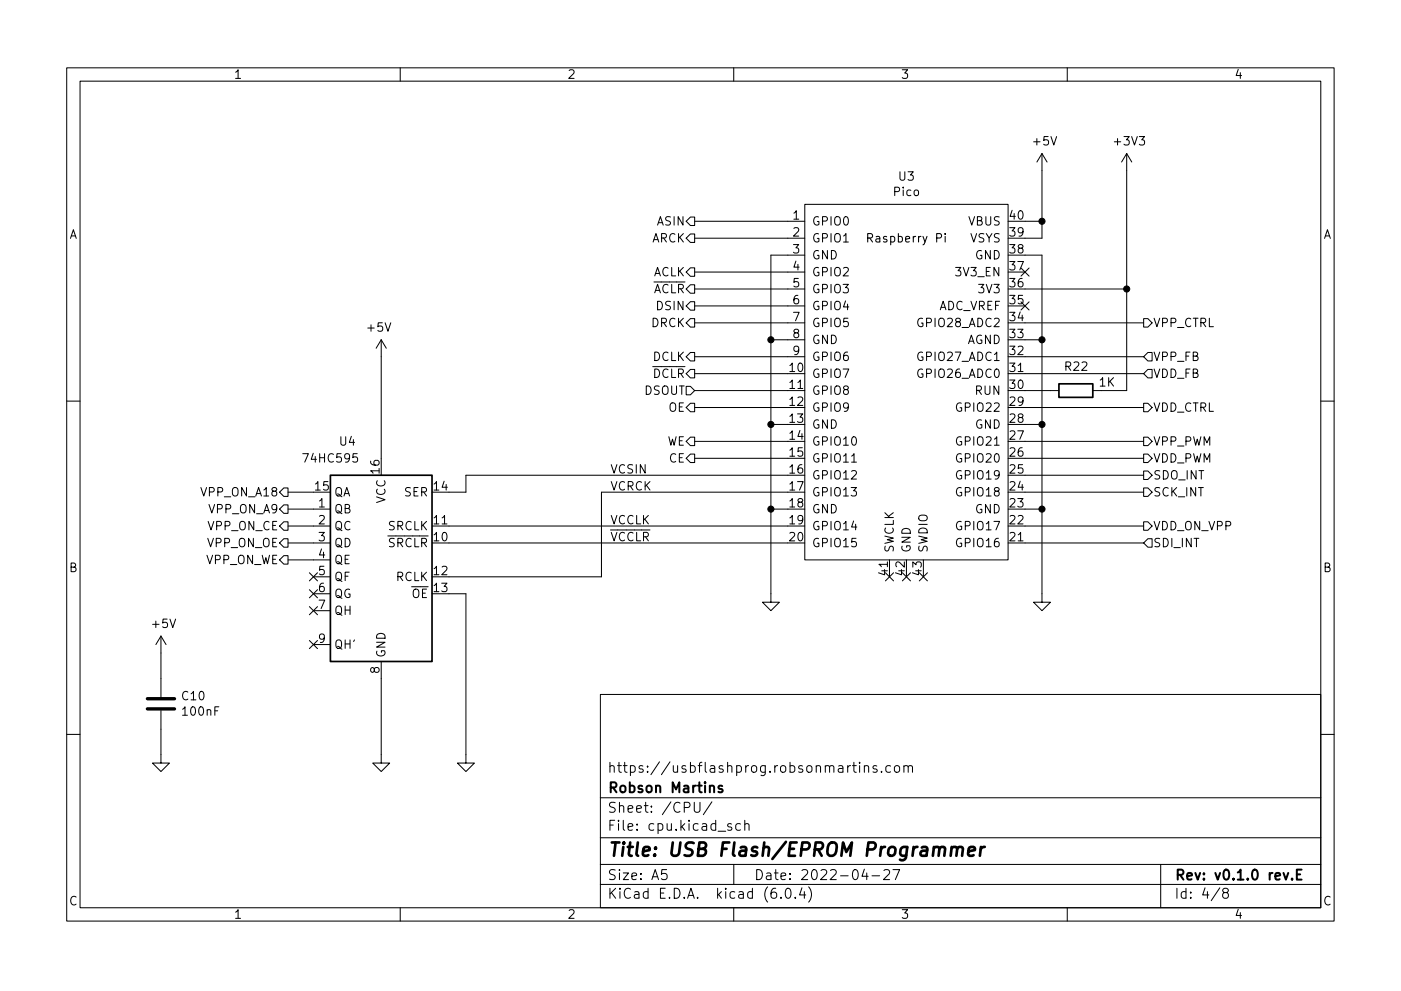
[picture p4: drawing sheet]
<svg xmlns="http://www.w3.org/2000/svg" width="297mm" height="210mm" viewBox="0 0 297 210" stroke-linecap="round" stroke-linejoin="round" font-family="sans-serif">
<g fill="none" stroke="#000" stroke-width=".22">
<path d="M14.1 14.4h268.8v181h-268.8zM17 17.2h263v175.4h-263zM84.9 14.4v2.8M155.6 14.4v2.8M226.3 14.4v2.8M220.9 32.6l-1.1 1.8M220.9 32.6v17.9h-3.6M220.9 32.6l1.1 1.8M238.9 32.6l-1.1 1.8M238.9 32.6v50.3h-7.2M238.9 32.6l1.1 1.8M145.5 57.7l.9-.9h.9v1.8h-.9z"/>
<path d="M145.5 46.9l.9-.9h.9v1.8h-.9zM145.5 50.5l.9-.9h.9v1.8h-.9zM147.3 46.9h23.3M147.3 50.5h23.3M147.3 57.7h23.3M170.6 43.4h43.1v75.4h-43.1zM170.6 54.1h-7.2v73.7h1.8l-1.8 1.8-1.8-1.8h1.8M200.4 49.6v.1M200.4 50.2v1.2M216.5 56.9l1.7 1.7M217.3 54.1h3.6v73.7h1.8l-1.8 1.8-1.8-1.8h1.8M217.3 46.9h3.6"/>
<path d="M218.2 56.9l-1.7 1.7M80.8 72.1l1.1 1.8M80.8 72.1v25.1M80.8 72.1l-1.1 1.8M145.5 61.3l.9-.9h.9v1.8h-.9zM145.5 68.5l.9-.9h.9v1.8h-.9zM145.5 75.7l.9-.9h.9v1.8h-.9zM145.5 64.9l.9-.9h.9v1.8h-.9zM145.5 79.3l.9-.9h.9v1.8h-.9zM147.3 79.3h19.7M147.3 61.3h23.3M147.3 64.9h23.3"/>
<path d="M147.3 68.5h23.3M147.3 75.7h23.3M163.4 72.1h7.2M213.7 79.3h28.8M216.5 64l1.7 1.8M217.3 61.3h21.6M217.3 68.5h25.2M217.3 72.1h3.6M217.3 75.7h25.2M218.2 64l-1.7 1.8M242.5 67.6h.9l.9 .9-.9 .9h-.9zM242.5 79.3l.9-.9h.9v1.8h-.9z"/>
<path d="M243.4 74.8h.9v1.8h-.9l-.9-.9zM14.1 85.1h2.9M145.5 93.6l.9-.9h.9v1.8h-.9zM145.5 97.2l.9-.9h.9v1.8h-.9zM145.5 82h.9l.9 .9-.9 .9h-.9zM145.5 86.5l.9-.9h.9v1.8h-.9zM147.3 82.9h23.3M147.3 97.2h19.7M147.3 93.6h19.7M147.3 86.5h19.7M163.4 90.1h3.6M180.6 98.1h1"/>
<path d="M217.3 82.9h7.2M217.3 97.2h25.2M217.3 93.6h25.2M217.3 90.1h3.6M217.3 86.5h25.2M242.5 99.9h.9l.9 .9-.9 .9h-.9zM242.5 96.3h.9l.9 .9-.9 .9h-.9zM242.5 85.6h.9l.9 .9-.9 .9h-.9zM242.5 92.7h.9l.9 .9-.9 .9h-.9zM280 85.1h2.9M59.3 108l.9-.9h.9v1.8h-.9zM60.2 117.9h.9v1.8h-.9l-.9-.9z"/>
<path d="M60.2 110.7h.9v1.8h-.9l-.9-.9zM60.2 114.3h.9v1.8h-.9l-.9-.9zM60.2 103.5h.9v1.8h-.9l-.9-.9zM61.1 108h8.9M61.1 111.6h8.9M61.1 115.2h8.9M61.1 118.8h8.9M61.1 104.4h5.4M91.6 111.6h75.4M95.2 115.2h71.8M163.4 108h3.6M167 104.4h-39.5v18h-32.3"/>
<path d="M167 100.8h-68.2v3.6h-3.6M188.6 118.8v3.6M213.7 115.2h28.8M217.3 108h3.6M217.3 111.6h25.2M217.3 104.4h25.2M217.3 100.8h25.2M242.5 115.2l.9-.9h.9v1.8h-.9zM242.5 110.7h.9l.9 .9-.9 .9h-.9zM242.5 103.5h.9l.9 .9-.9 .9h-.9zM34.1 135v12.9M34.1 135l-1.1 1.8"/>
<path d="M34.1 135l1.1 1.8M65.6 121.5l1.7 1.7M65.6 125.1l1.7 1.7M65.6 135.9l1.7 1.7M65.6 128.7l1.7 1.7M66.5 122.4h3.5M66.5 126h3.5M66.5 129.6h3.5M66.5 136.8h3.5M67.3 121.5l-1.7 1.7M67.3 125.1l-1.7 1.7M67.3 135.9l-1.7 1.7"/>
<path d="M67.3 128.7l-1.7 1.7M95.2 126h3.6v35.9h-1.8l1.8 1.8 1.8-1.8h-1.8M187.7 121.5l1.8 1.7M189.5 121.5l-1.8 1.7M191.3 121.5l1.7 1.7M193 121.5l-1.7 1.7M194.9 121.5l1.7 1.7M196.6 121.5l-1.7 1.7M14.1 155.8h2.9M34.1 150.8v11.1h1.8l-1.8 1.8-1.8-1.8h1.8M80.8 140.3v21.6h-1.8l1.8 1.8 1.8-1.8h-1.8M127.3 147.3h152.7v45.3h-152.7z"/>
<path d="M280 155.8h2.9M127.3 177.7h152.7M127.3 169.3h152.7M147.2 170.2v1.7l.4 .4h.4l.4-.4v-1.7M150.9 170.1l-1.8 2.7M155.1 174.8l-.5-.1-.3 .3 .1 .4 .7 .2v.5h-.8M157 174.8l-.6-.1-.4 .4v.7l.2 .3h.8M157.9 174.9a.53 .53 0 0 1 .9 .1v1.2M157.9 174v2.2M180.7 162.4h.8M181 161.7v1.9l.1 .2 .4 .1M182.3 161.7v.2"/>
<path d="M182.3 162.4v1.5M183.3 162.6a.53 .53 0 0 1 .9 .1v1.2M183.3 162.4v1.5M185.9 162.5l-.5-.1-.3 .3 .1 .3 .7 .2v.6h-.8M186.9 163.7v.2M188.8 162.5l-.6-.1-.4 .4v.7l.2 .3h.8M189.8 162.5a.58 .58 0 0 1 .9 .3v.7a.58 .58 0 0 1-.5 .4 .58 .58 0 0 1-.6-.4v-.7zM191.6 162.6a.53 .53 0 0 1 1 .1v1.2M191.6 162.4v1.5M192.6 162.7l.3-.3 .5 .1 .1 1.4M84.9 192.6v2.8M127.3 187.6h152.7"/>
<path d="M127.3 183.4h152.7M141.3 184.5h-1l-.1 1 .3-.2 .7 .1 .2 .3-.1 .7-.3 .2h-.5l-.3-.2M155.6 192.6v2.8M155.6 183.4v4.2M165.6 190.4v.2M166.8 188.6l.4-.1a1.33 1.33 0 0 1 0 2.1h-.2a1.41 1.41 0 0 1-.2-2zM168.6 190.4v.2M170 188.4l-.5 1.5h1.3M170.5 189.2v1.4M171.4 188.2a2.43 2.43 0 0 1 0 3.2M183.3 184.4l-.5 1.5h1.3M183.8 185.2v1.4"/>
<path d="M184.9 185.8h1.6M187.4 184.7l.3-.2 .7 .1a.58 .58 0 0 1 .1 .8l-1.2 1.2h1.3M189.3 184.5h1.4l-.9 2.1M226.3 192.6v2.8M246.1 183.4v9.2M258.6 188.4l-1.8 2.7M259.6 189.4l-.4-.4 .1-.3 .3-.2 .6 .1 .2 .3-.1 .3-.9 .3-.2 .3v.4l.4 .4h.4l.4-.4v-.4l-.4-.4"/>
</g>
<path d="M153.1 166.8l-.5-.1-.3 .3 .1 .3 .7 .2v.5h-.8M273.9 186.4v.2M275 185.5h.7M276 184.5h-1v2.1h1" fill="none" stroke="#000" stroke-width=".42"/>
<path d="M201.8 180a.7 .7 0 0 1 1.2 .1l-.2 1.5M201.8 179.7l-.2 1.9M208 179.7l-.2 1.9M208.8 179.7a.83 .83 0 0 0-.9 .5M203 180.1a.71 .71 0 0 1 1.1-.3l.1 .3-.2 1.5M205.3 180.6l1.4-.2-.1-.6-.8-.1-.4 .4-.2 1.1 .1 .2 .3 .2 .8-.2" fill="none" stroke="#000" stroke-width=".57"/>
<path d="M31.3 150.4h5.7M31.3 148.2h5.7" fill="none" stroke="#000" stroke-width=".72"/>
<path d="M224.5 81.4h7.2v2.9h-7.2zM70 100.8h21.6v39.5h-21.6z" fill="none" stroke="#000" stroke-width=".36"/>
<g fill="#000" stroke="#000" stroke-width=".22">
<circle cx="220.9" cy="46.9" r=".65"/>
<circle cx="163.4" cy="72.1" r=".65"/>
<circle cx="220.9" cy="72.1" r=".65"/>
<circle cx="238.9" cy="61.3" r=".65"/>
<circle cx="163.4" cy="90.1" r=".65"/>
<circle cx="220.9" cy="90.1" r=".65"/>
<circle cx="163.4" cy="108" r=".65"/>
<circle cx="220.9" cy="108" r=".65"/>
</g>
<text font-size="3.9" x="128.7" y="181.7">Title: USB Flash/EPROM Programmer</text>
<g font-size="3">
<text x="128.7" y="164">https://usbflashprog.robsonmartins.com</text>
<text x="128.7" y="172.4">Sheet: /CPU/</text>
<text x="128.7" y="168.2">Robson Martins</text>
<text x="128.7" y="176.3">File: cpu.kicad_sch</text>
<text x="128.7" y="190.7">KiCad E.D.A. kicad (6.0.4)</text>
<text x="128.7" y="186.7">Size: A5</text>
<text x="159.8" y="186.7">Date: 2022-04-27</text>
<text x="248.9" y="186.7">Rev: v0.1.0 rev.E</text>
<text x="248.9" y="190.7">Id: 4/8</text>
</g>
<g font-size="2.6">
<text x="49.5" y="16.7">1</text>
<text x="120.2" y="16.7">2</text>
<text x="190.9" y="16.7">3</text>
<text x="261.6" y="16.7">4</text>
<text x="14.6" y="50.7">A</text>
<text x="280.5" y="50.7">A</text>
<text x="14.6" y="121.4">B</text>
<text x="280.5" y="121.4">B</text>
<text x="14.6" y="192.1">C</text>
<text x="49.5" y="194.9">1</text>
<text x="120.2" y="194.9">2</text>
<text x="190.9" y="194.9">3</text>
<text x="261.6" y="194.9">4</text>
<text x="280.5" y="192.1">C</text>
</g>
<g font-size="2.5">
<text x="219.2" y="30.9">+5V</text>
<text x="236.5" y="30.9">+3V3</text>
<text x="189.5" y="41.6">Pico</text>
<text x="190.6" y="38.3">U3</text>
<text x="139.4" y="47.8">ASIN</text>
<text x="168.1" y="46.6">1</text>
<text x="172.1" y="47.8">GPIO0</text>
<text x="205.3" y="47.8">VBUS</text>
<text x="214.1" y="46.6">40</text>
<text x="138.1" y="51.4">ARCK</text>
<text x="168.1" y="50.2">2</text>
<text x="168.1" y="53.8">3</text>
<text x="172.1" y="51.4">GPIO1</text>
<text x="184.5" y="51.4">Raspberry Pi</text>
<text x="205.6" y="51.4">VSYS</text>
<text x="214.1" y="53.8">38</text>
<text x="214.1" y="50.2">39</text>
<text x="138.4" y="58.6">ACLK</text>
<text x="168.1" y="57.4">4</text>
<text x="172.1" y="55">GND</text>
<text x="172.1" y="58.6">GPIO2</text>
<text x="203" y="58.6">3V3_EN</text>
<text x="206.7" y="55">GND</text>
<text x="214.1" y="57.4">37</text>
<text x="136.4" y="62.2">~{ACLR}</text>
<text x="139.4" y="65.8">DSIN</text>
<text x="168.1" y="61">5</text>
<text x="168.1" y="64.5">6</text>
<text x="172.1" y="62.2">GPIO3</text>
<text x="172.1" y="65.8">GPIO4</text>
<text x="198.8" y="65.8">ADC_VREF</text>
<text x="207.8" y="62.2">3V3</text>
<text x="214.1" y="64.5">35</text>
<text x="214.1" y="61">36</text>
<text x="78" y="70.4">+5V</text>
<text x="138.1" y="69.4">DRCK</text>
<text x="168.1" y="68.1">7</text>
<text x="168.1" y="71.7">8</text>
<text x="172.1" y="69.4">GPIO5</text>
<text x="195.1" y="69.4">GPIO28_ADC2</text>
<text x="214.1" y="71.7">33</text>
<text x="214.1" y="68.1">34</text>
<text x="244.4" y="69.4">VPP_CTRL</text>
<text x="138.4" y="76.6">DCLK</text>
<text x="168.1" y="75.3">9</text>
<text x="172.1" y="73">GND</text>
<text x="172.1" y="76.6">GPIO6</text>
<text x="195.1" y="76.6">GPIO27_ADC1</text>
<text x="204.9" y="73">AGND</text>
<text x="214.1" y="75.3">32</text>
<text x="244.4" y="76.6">VPP_FB</text>
<text x="136.4" y="80.2">~{DCLR}</text>
<text x="136.6" y="83.8">DSOUT</text>
<text x="167.4" y="78.9">10</text>
<text x="167.4" y="82.5">11</text>
<text x="172.1" y="80.2">GPIO7</text>
<text x="172.1" y="83.8">GPIO8</text>
<text x="195.1" y="80.2">GPIO26_ADC0</text>
<text x="206.9" y="83.8">RUN</text>
<text x="214.1" y="82.5">30</text>
<text x="214.1" y="78.9">31</text>
<text x="225.9" y="78.7">R22</text>
<text x="233.1" y="82">1K</text>
<text x="244.4" y="80.2">VDD_FB</text>
<text x="141.7" y="87.4">OE</text>
<text x="167.4" y="86.1">12</text>
<text x="167.4" y="89.7">13</text>
<text x="172.1" y="87.4">GPIO9</text>
<text x="203.3" y="87.4">GPIO22</text>
<text x="214.1" y="89.7">28</text>
<text x="214.1" y="86.1">29</text>
<text x="244.4" y="87.4">VDD_CTRL</text>
<text x="72" y="94.5">U4</text>
<text x="141.3" y="94.5">WE</text>
<text x="167.4" y="93.3">14</text>
<text x="172.1" y="91">GND</text>
<text x="172.1" y="94.5">GPIO10</text>
<text x="203.3" y="94.5">GPIO21</text>
<text x="206.7" y="91">GND</text>
<text x="214.1" y="93.3">27</text>
<text x="244.4" y="94.5">VPP_PWM</text>
<text x="64.8" y="98.1">74HC595</text>
<text x="80.5" y="100.4" transform="rotate(-90 80.5 100.4)">16</text>
<text x="129.3" y="100.5">VCSIN</text>
<text x="141.9" y="98.1">CE</text>
<text x="167.4" y="96.9">15</text>
<text x="167.4" y="100.5">16</text>
<text x="172.1" y="98.1">GPIO11</text>
<text x="172.1" y="101.7">GPIO12</text>
<text x="203.3" y="101.7">GPIO19</text>
<text x="203.3" y="98.1">GPIO20</text>
<text x="214.1" y="100.5">25</text>
<text x="214.1" y="96.9">26</text>
<text x="244.4" y="101.7">SDO_INT</text>
<text x="244.4" y="98.1">VDD_PWM</text>
<text x="43" y="105.3">VPP_ON_A18</text>
<text x="66.9" y="104.1">15</text>
<text x="67.6" y="107.7">1</text>
<text x="70.8" y="105.3">QA</text>
<text x="81.7" y="106.8" transform="rotate(-90 81.7 106.8)">VCC</text>
<text x="85.7" y="105.3">SER</text>
<text x="92" y="104.1">14</text>
<text x="129.3" y="104.1">VCRCK</text>
<text x="167.4" y="104.1">17</text>
<text x="167.4" y="107.7">18</text>
<text x="172.1" y="105.3">GPIO13</text>
<text x="203.3" y="105.3">GPIO18</text>
<text x="214.1" y="107.7">23</text>
<text x="214.1" y="104.1">24</text>
<text x="244.4" y="105.3">SCK_INT</text>
<text x="44.1" y="112.5">VPP_ON_CE</text>
<text x="44.4" y="108.9">VPP_ON_A9</text>
<text x="67.6" y="111.2">2</text>
<text x="70.8" y="108.9">QB</text>
<text x="70.8" y="112.5">QC</text>
<text x="82.3" y="112.5">SRCLK</text>
<text x="92" y="111.2">11</text>
<text x="129.3" y="111.2">VCCLK</text>
<text x="167.4" y="111.2">19</text>
<text x="172.1" y="108.9">GND</text>
<text x="172.1" y="112.5">GPIO14</text>
<text x="203.3" y="112.5">GPIO17</text>
<text x="206.7" y="108.9">GND</text>
<text x="214.1" y="111.2">22</text>
<text x="244.4" y="112.5">VDD_ON_VPP</text>
<text x="43.6" y="119.7">VPP_ON_WE</text>
<text x="44" y="116.1">VPP_ON_OE</text>
<text x="67.6" y="114.8">3</text>
<text x="67.6" y="118.4">4</text>
<text x="70.8" y="116.1">QD</text>
<text x="70.8" y="119.7">QE</text>
<text x="80.3" y="116.1">~{SRCLR}</text>
<text x="92" y="114.8">10</text>
<text x="129.3" y="114.8">~{VCCLR}</text>
<text x="167.4" y="114.8">20</text>
<text x="172.1" y="116.1">GPIO15</text>
<text x="189.5" y="117.4" transform="rotate(-90 189.5 117.4)">SWCLK</text>
<text x="193.1" y="117.4" transform="rotate(-90 193.1 117.4)">GND</text>
<text x="196.7" y="117.4" transform="rotate(-90 196.7 117.4)">SWDIO</text>
<text x="203.3" y="116.1">GPIO16</text>
<text x="214.1" y="114.8">21</text>
<text x="244.4" y="116.1">SDI_INT</text>
<text x="67.6" y="122">5</text>
<text x="67.6" y="125.6">6</text>
<text x="70.8" y="123.3">QF</text>
<text x="83.9" y="123.3">RCLK</text>
<text x="92" y="122">12</text>
<text x="92" y="125.6">13</text>
<text x="188.2" y="122" transform="rotate(-90 188.2 122)">41</text>
<text x="191.8" y="122" transform="rotate(-90 191.8 122)">42</text>
<text x="195.4" y="122" transform="rotate(-90 195.4 122)">43</text>
<text x="67.6" y="129.2">7</text>
<text x="70.8" y="126.9">QG</text>
<text x="70.8" y="130.5">QH</text>
<text x="85.3" y="126.9">~{OE}</text>
<text x="32.4" y="133.2">+5V</text>
<text x="67.6" y="136.4">9</text>
<text x="70.8" y="137.6">QH'</text>
<text x="80.5" y="142.8" transform="rotate(-90 80.5 142.8)">8</text>
<text x="81.7" y="139.6" transform="rotate(-90 81.7 139.6)">GND</text>
<text x="38.7" y="148.6">C10</text>
<text x="38.9" y="151.8">100nF</text>
</g>
</svg>
